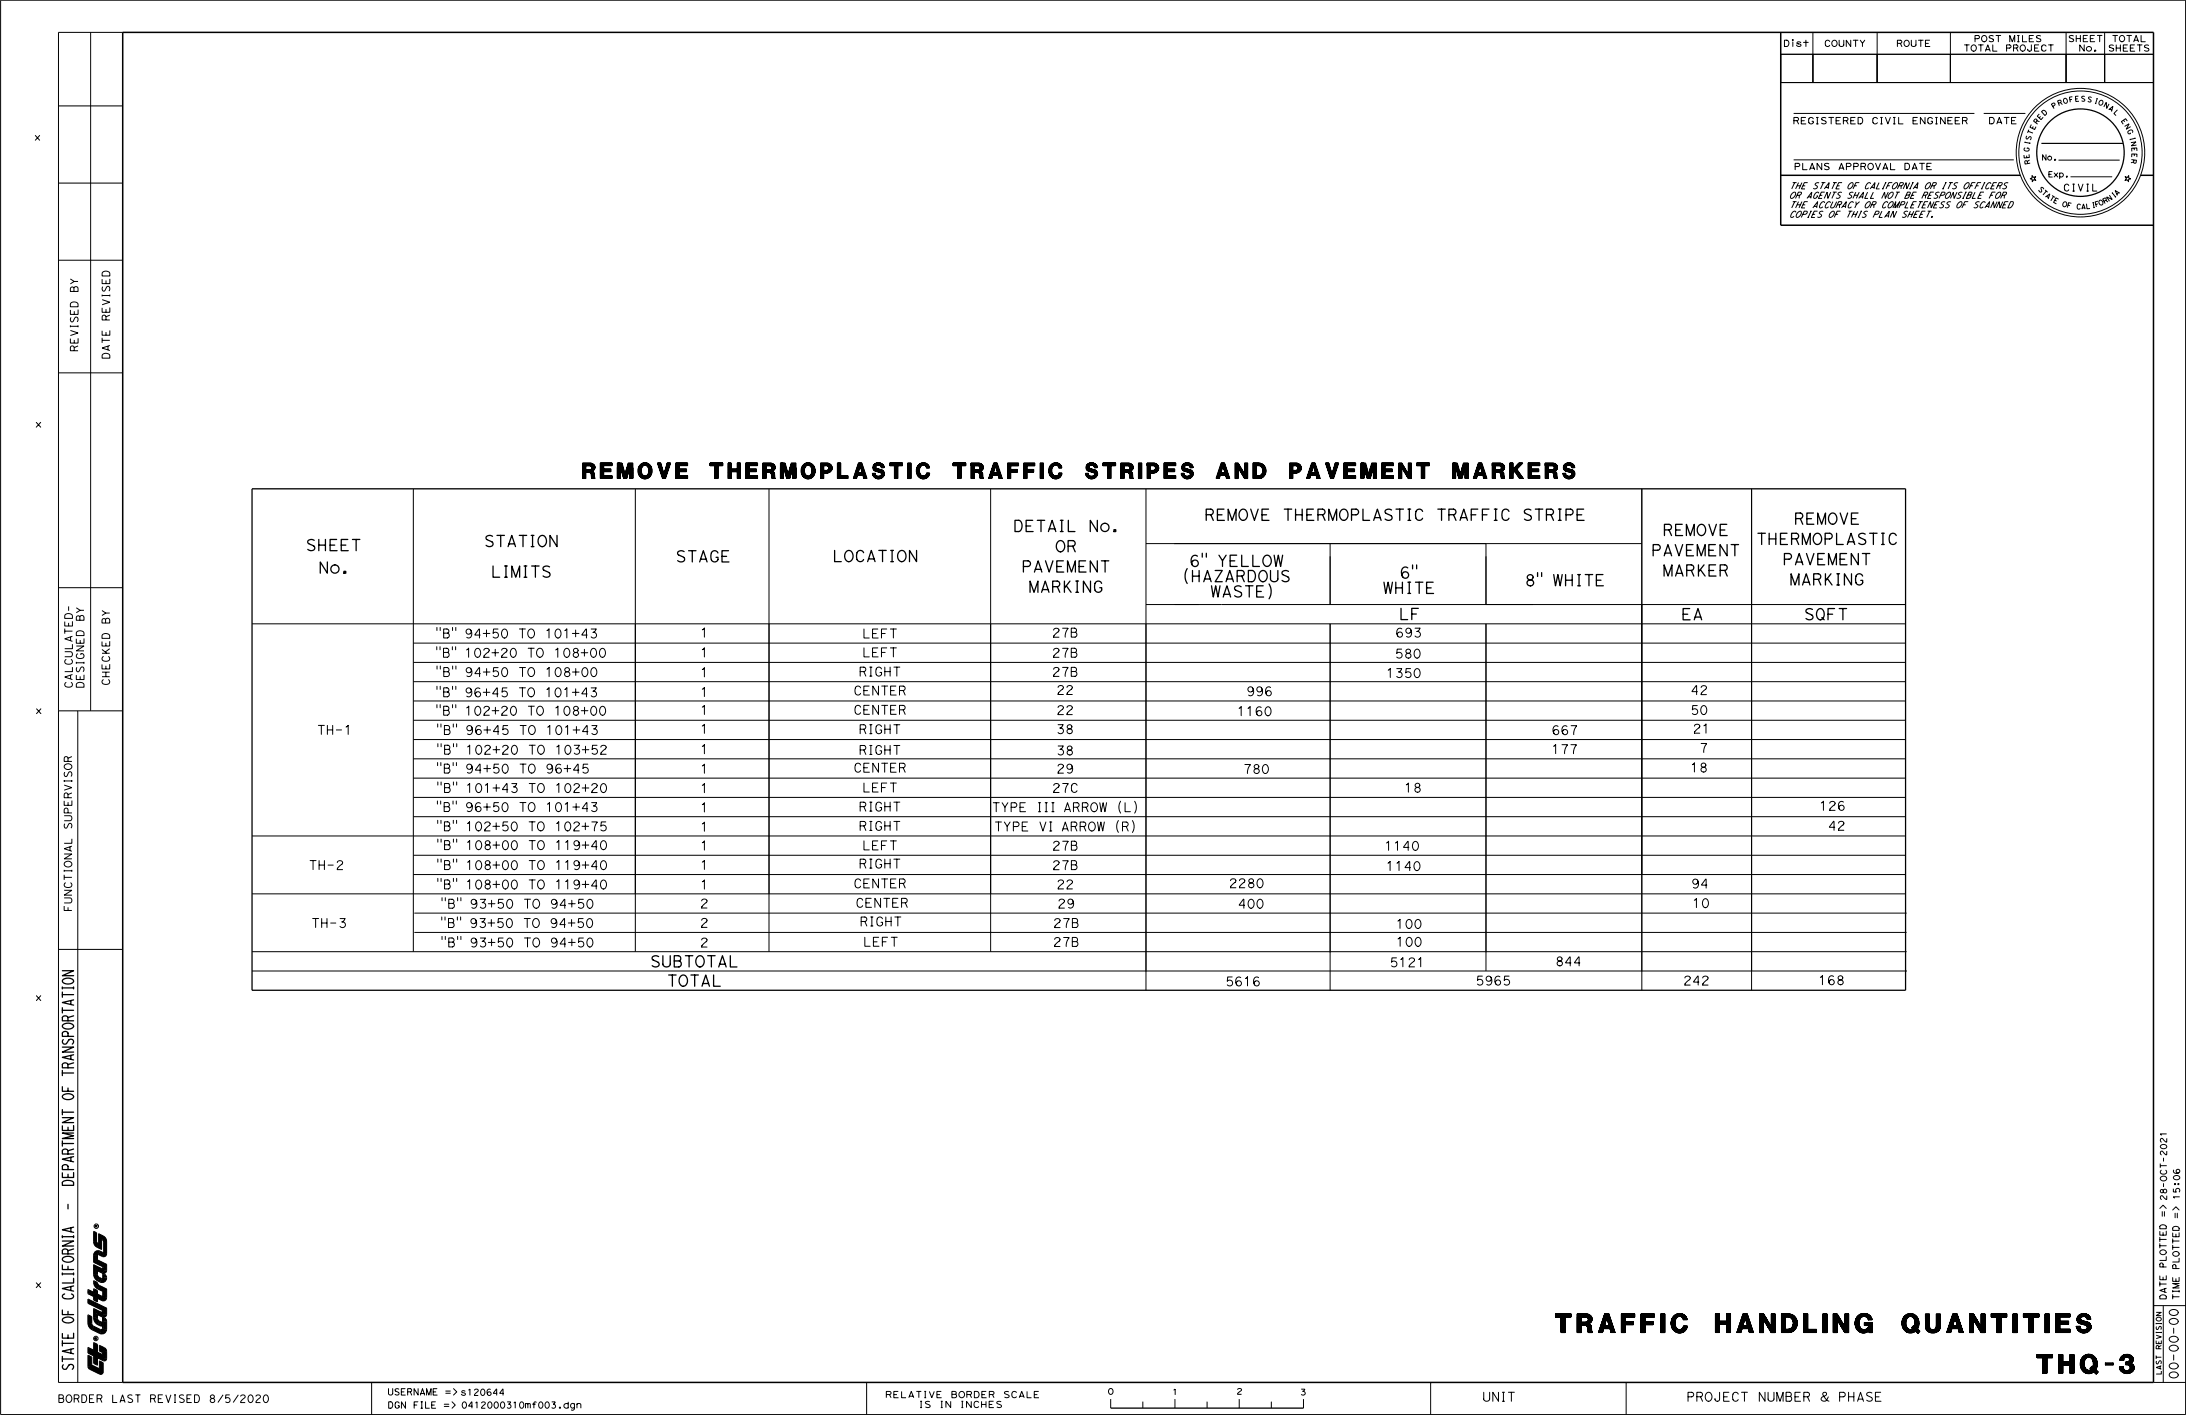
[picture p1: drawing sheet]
<svg xmlns="http://www.w3.org/2000/svg" width="432mm" height="279mm" viewBox="0 0 432 279" stroke-linecap="round" stroke-linejoin="round" font-family="sans-serif">
<g fill="none" stroke="#000" stroke-width=".2">
<path d="M.1 0h431.6v279.3h-431.6zM17.9 6.4v134M24.2 6.4h-12.7v266.6h12.7M351.7 10.7h6.4v5.6h-6.4zM351.7 16.3h73.7M351.7 10.7h73.7M358.1 6.4v9.9M358.1 10.7h12.7v5.6h-12.7zM370.8 10.7h14.5v5.6h-14.5zM370.8 6.4v9.9M385.3 6.4v9.9M385.3 10.7h22.8v5.6h-22.8z"/>
<path d="M407.7 19.5a.45 .45 0 0 1 .7 .3 .45 .45 0 0 1-.6 .5l-.2-.3zM408.1 6.4v9.9M408.1 10.7h7.6v5.6h-7.6zM409.3 19.6l-.4 .1M409.4 19.1l-.6 .1 .1 1M410.4 19.5h-.4M410.5 19h-.5v1h.7M411.8 19.1a.32 .32 0 0 0-.4-.1 .32 .32 0 0 0-.2 .4 .32 .32 0 0 0 .4 .1 .3 .3 0 0 1 .1 .5 .3 .3 0 0 1-.5-.1M413.1 19.3a.31 .31 0 0 0-.3-.2 .31 .31 0 0 0-.3 .4 .31 .31 0 0 0 .4 .2l.1 .1a.31 .31 0 0 1-.2 .4 .31 .31 0 0 1-.4-.2M414.1 19.4l.3 .1M414.2 19.5l-.3 .9M414.8 19.9a.46 .46 0 0 1 .7 .4 .46 .46 0 0 1-.6 .5l-.3-.3z"/>
<path d="M415.7 6.4v9.9M415.7 10.7h9.7v5.6h-9.7zM11.5 20.9h12.7M11.5 36.1h12.7M354.3 31.6h43.5M354.3 22.4h35.7M391.8 22.4h8.3M393 23.2h.5a.67 .67 0 0 1 .4 .6 .67 .67 0 0 1-.4 .7h-.5zM394.4 24.5l.5-1.3 .5 1.3M394.6 24.1h.7M395.9 23.2h1M396.4 23.2v1.3"/>
<path d="M397.3 23.8h.6M398.2 23.2h-.9v1.3h.9M401.4 34.7l.3 .3 .4-.1-.3 .4 .3 .3-.4-.1-.3 .4v-.5l-.4-.1 .4-.2zM402.3 23.9v-.3l-.2-.1-.4 .4 .8 .6M402.8 22.5l-.4 .4 .8 .7 .4-.4M402.9 24l-.6-.1-.2 .3M403.1 23l-.3 .3M403.3 22.1l.2-.3a.57 .57 0 0 1 .6 .2 .57 .57 0 0 1 .1 .6l-.3 .2zM403.3 28.3h16M403.7 37.4a.32 .32 0 0 0-.2-.4 .32 .32 0 0 0-.4 .2 .32 .32 0 0 0 .2 .4v.1a.31 .31 0 0 1-.4 .2 .31 .31 0 0 1-.2-.4M404 37.5l.5 .5M404 38.9l.9-.6-.3 1"/>
<path d="M404.2 37.7l-.7 .8M404.2 38.8l.5 .3M405.4 38.6l.5 .4M405.5 21l.4-.3-.1-.3-.6 .2 .5 .8M405.6 38.8l-.5 .8M405.9 39.5l.3 .2M406.6 20.4l.4-.2 .4 .4M406.6 31.6h12.1M406.6 39.3l-.5-.2-.5 .9 .6 .3M407 20.2l.1-.1-.1-.3-.6 .1 .4 1M409 34.9h8.2M413.5 40l.1 1"/>
<path d="M413.6 40h-.3M413.8 20.4l.3 .1M414.4 39.7l-.6 .2 .3 1M414.7 39.6a.45 .45 0 0 1 .7 .3 .45 .45 0 0 1-.5 .6l-.3-.4zM415.6 39.8l.3-.2 .5 .3M415.9 39.6l.1-.3-.1-.2-.6 .2 .5 .9M416.5 21.7l.9-.7-.3 1M416.6 20.5l-.5 .9-.1-1.2-.4 .9M416.7 38.5l.5 .9-1.1-.5 .6 .8M416.7 21.5l.5 .3M417.2 38.1l.7 .8M417.3 38l-.1 .2"/>
<path d="M418 38.8l-.2 .2M418.3 21.7l-.7 .7 .4 .4M418.5 38l-.4 .4M418.7 38.1l-.9-.5 .4 1M419.4 23.7l.3 .4M419.8 34.9l.4 .1 .3-.3v.4l.4 .2-.4 .1-.1 .5-.2-.4-.5 .1 .3-.3zM420.2 23.9l-.3-.5-.9 .6 .4 .5M11.5 51.4h12.7M14 59.8l.5-.2 .7 .1 .2 .3v.6h-1.5zM20.3 53.8l.5-.3 .6 .2 .3 .2v.6h-1.5zM413.8 41h-.3M414.4 40.3l-.4 .1"/>
<path d="M11.5 73.6h12.7M13.9 64.4h1.5M13.9 64.2v.4M14 62.7a.5 .5 0 0 0-.1 .5 .5 .5 0 0 0 .5 .3l.1-.2a.52 .52 0 0 1 .7-.6 .63 .63 0 0 1 0 .9M15.4 64.2v.4M20.3 70l.5-.2 .6 .1 .3 .3v.5h-1.5zM81.6 96.5v91.4M125.5 96.5v91.4M151.9 96.5v91.4M195.7 96.5v91.4M226.4 96.5v99M324.3 96.5v99"/>
<path d="M346 96.5v99M11.5 116h12.7M226.4 119.4h150M226.4 107.3h97.9M262.7 107.3v12.1M293.5 107.3v12.1M14.3 131.7v.9h-1.5M15.4 129.1a.51 .51 0 0 0-.3 .6 .51 .51 0 0 0 .7 .3 .55 .55 0 0 0 .7-.2 .55 .55 0 0 0-.2-.7h-.3v.2M20.1 133.6h1.6M20.1 132.7h1.6M20.3 125.3l.5-.2 .6 .1 .3 .3v.5h-1.6zM20.9 132.7v.9"/>
<path d="M49.8 123.2h326.6M81.6 127h294.8M81.6 130.8h294.8M81.6 134.6h294.8M81.6 138.4h294.8M262.7 123.2v72.3M293.5 123.2v68.5M11.5 140.4h12.7M12.7 154v.4M12.7 154.2h1.5M12.8 152.5a.5 .5 0 0 0-.1 .5 .5 .5 0 0 0 .4 .3l.2-.3a.52 .52 0 0 1 .7-.6 .63 .63 0 0 1 0 .9M12.8 151a.72 .72 0 0 1 .9-.2 .72 .72 0 0 1 .4 .9 .71 .71 0 0 1-.9 .2 .71 .71 0 0 1-.4-.9z"/>
<path d="M14.2 154v.4M15.4 140.4v132.6M81.6 142.2h294.8M81.6 146h294.8M81.6 149.8h294.8M81.6 153.6h294.8M81.6 157.5h294.8M12.7 172.7v1M12.7 173.2h1.5M13 174.3a.51 .51 0 0 0-.3 .6 .51 .51 0 0 0 .7 .3 .55 .55 0 0 0 .7-.2 .55 .55 0 0 0-.2-.7M13.4 160.5v-.6a.39 .39 0 0 0-.3-.3 .39 .39 0 0 0-.4 .3v.6h1.5M14.2 165.6v.9h-1.5"/>
<path d="M49.8 165.1h326.6M49.8 176.5h326.6M81.6 168.9h294.8M81.6 161.3h294.8M81.6 172.7h294.8M11.5 187.5h12.7M49.8 191.7h326.9M49.8 187.9h326.8M81.8 180.3h294.8M81.8 184.1h294.8M248.6 193a.7 .7 0 0 0-.9 .1 .7 .7 0 0 0-.1 .9l.2 .5M427.4 228.6v.7"/>
<path d="M428 223.9h-1.3l.3 .3M428 236.1v.7l-.4-.1a.74 .74 0 0 0-.7-.6l-.2 .4 .3 .3M428 224.8v.7l-.4-.1a.74 .74 0 0 0-.7-.6l-.2 .4 .3 .3M430.6 236.3h-1.3l.2 .3M427.9 248.1v.8h-1.3M430.4 248.4v.8h-1.2M430.4 253.4h-1.2l1.2 .5-1.2 .4h1.2M73.4 273v6.3M171.2 273v6.3M225.7 276.8v1.2M238.4 276.8v1.2M251.1 276.8v1.2"/>
<path d="M282.6 273v6.3M321.2 273v6.3"/>
<circle cx="411" cy="30.1" r="12.7"/>
<circle cx="411" cy="30.1" r="12.2"/>
<circle cx="248.2" cy="194.2" r=".51"/>
<circle cx="427" cy="235.2" r=".31"/>
<circle cx="427.6" cy="235.2" r=".36"/>
</g>
<g fill="none" stroke="#000" stroke-width=".25">
<path d="M49.8 96.5h326.6v99h-326.6zM12.3 191.7h2.2l-2.2 1h2.2M12.4 193.5l.3-.2a1.4 1.4 0 0 1 1.8 .4 1.37 1.37 0 0 1-2.2 .1zM14 197.6v.7M14.5 197.4l-2.2 .6 2.2 .5M12.3 206.8h2.2l-2.2 .9h2.2M12.4 216.3l.3-.2a1.4 1.4 0 0 1 1.8 .4 1.37 1.37 0 0 1-2.2 .1zM12.4 202.4l.3-.2a1.4 1.4 0 0 1 1.8 .4 1.37 1.37 0 0 1-2.2 .1zM14 208.4v.8M14.5 208.3l-2.2 .5 2.2 .5M12.3 220.7h2.2l-2.2 1h2.2M14 228.5v.8"/>
<path d="M14.5 228.4l-2.2 .5 2.2 .5M14.5 223.7h-2.2l2.2 .6-2.2 .5h2.2M12.3 245.1h2.2l-2.2 .9h2.2M219.4 278h38.1"/>
<circle cx="411" cy="30.1" r="8.6"/>
</g>
<path d="M24.2 6.4h401.2v266.6h-401.2zM351.7 6.4v38.1h73.7M351.7 34.6h47.4M422.8 34.6h2.6" fill="none" stroke="#000" stroke-width=".3"/>
<text font-size="25.4" x="17.1" y="263.7">I</text>
<text font-size="22.9" x="425.4" y="272.8">r</text>
<text font-size="8.5" x="17" y="271.7">It</text>
<text font-size="7.9" x="425.4" y="263.2">i?</text>
<text font-size="6.7" x="392.8" y="31">°'&quot;1,~\1</text>
<text font-size="6.5" x="407.5" y="44.2">-</text>
<g font-size="5.2">
<text x="307.1" y="263.4">TRAFFIC</text>
<text x="338.6" y="263.4">HANDLING</text>
<text x="375.5" y="263.4">QUANTITIES</text>
<text x="402.3" y="271.3">THQ-3</text>
</g>
<g font-size="4.2">
<text x="114.9" y="94.6">REMOVE</text>
<text x="140.2" y="94.6">THERMOPLASTIC</text>
<text x="188.2" y="94.6">TRAFFIC</text>
<text x="214.3" y="94.6">STRIPES</text>
<text x="240.2" y="94.6">AND</text>
<text x="254.6" y="94.6">PAVEMENT</text>
<text x="286.8" y="94.6">MARKERS</text>
<text x="200.4" y="105.2">DETAIL No.</text>
<text x="238.1" y="103">REMOVE THERMOPLASTIC TRAFFIC STRIPE</text>
<text x="328.6" y="106">REMOVE</text>
<text x="347.1" y="107.8">THERMOPLASTIC</text>
<text x="354.6" y="103.8">REMOVE</text>
<text x="60.6" y="109">SHEET</text>
<text x="63.1" y="113.4">No.</text>
<text x="95.9" y="108.2">STATION</text>
<text x="133.7" y="111.2">STAGE</text>
<text x="164.7" y="111.2">LOCATION</text>
<text x="202" y="113.2">PAVEMENT</text>
<text x="208.5" y="109.2">OR</text>
<text x="235.1" y="112.1">6</text>
<text x="240.7" y="112.1">YELLOW</text>
<text x="326.4" y="110">PAVEMENT</text>
<text x="352.3" y="111.8">PAVEMENT</text>
<text x="97.2" y="114.2">LIMITS</text>
<text x="203.3" y="117.2">MARKING</text>
<text x="233.9" y="115">(HAZARDOUS</text>
<text x="239.1" y="118.1">WASTE)</text>
<text x="273.3" y="117.4">WHITE</text>
<text x="276.7" y="114.2">6&quot;</text>
<text x="301.4" y="115.9">8</text>
<text x="306.8" y="115.9">WHITE</text>
<text x="328.5" y="114">MARKER</text>
<text x="353.7" y="115.8">MARKING</text>
<text x="276.6" y="122.6">LF</text>
<text x="332.3" y="122.7">EA</text>
<text x="356.5" y="122.7">SOFT</text>
<text x="128.6" y="191.2">SUBTOTAL</text>
<text x="132" y="195.1">TOTAL</text>
</g>
<text font-size="4" x="18.5" y="265.8">•</text>
<text font-size="3.5" x="12.1" y="196.6">;::</text>
<text font-size="3.2" x="426.5" y="240.5">&quot;&quot;</text>
<text font-size="3.1" x="20.1" y="59.8">;:</text>
<g font-size="3">
<text x="12.6" y="172.3">2</text>
<text x="426.7" y="228.3">2</text>
<text x="425.8" y="265.4">~o</text>
<text x="425.9" y="271.9">~o</text>
</g>
<g font-size="2.9">
<text x="86.3" y="170.9">11911</text>
<text x="86.3" y="174.7">11911</text>
<text x="359.6" y="277">&amp; PHASE</text>
</g>
<g font-size="2.7">
<text x="86.2" y="126.1">&quot;B&quot; 94+50</text>
<text x="86.2" y="129.9">&quot;B&quot; 102+20</text>
<text x="102.5" y="126.1">TO</text>
<text x="104.3" y="129.9">TO</text>
<text x="107.8" y="126.1">101 +43</text>
<text x="109.6" y="129.9">108+00</text>
<text x="138.6" y="126.1">1</text>
<text x="138.6" y="129.9">1</text>
<text x="170.5" y="126.2">LEFT</text>
<text x="170.5" y="129.9">LEFT</text>
<text x="208" y="126.1">27B</text>
<text x="208" y="130">27B</text>
<text x="275.8" y="130.2">580</text>
<text x="275.8" y="126.1">693</text>
<text x="86.2" y="137.7">&quot;B&quot; 96+45</text>
<text x="86.2" y="133.8">&quot;B&quot; 94+50</text>
<text x="102.5" y="133.8">TO</text>
<text x="102.5" y="137.7">TO</text>
<text x="107.8" y="137.7">101 +43</text>
<text x="107.9" y="133.8">108+00</text>
<text x="138.6" y="133.8">1</text>
<text x="138.6" y="137.7">1</text>
<text x="168.8" y="137.5">CENTER</text>
<text x="169.8" y="133.7">RIGHT</text>
<text x="208" y="133.8">27B</text>
<text x="208.9" y="137.4">22</text>
<text x="246.3" y="137.6">996</text>
<text x="274.1" y="134">1350</text>
<text x="334.2" y="137.4">42</text>
<text x="86.2" y="141.4">&quot;B&quot; 102+20</text>
<text x="104.3" y="141.4">TO</text>
<text x="109.6" y="141.4">108+00</text>
<text x="138.6" y="141.3">1</text>
<text x="168.8" y="141.3">CENTER</text>
<text x="208.9" y="141.3">22</text>
<text x="244.6" y="141.5">1160</text>
<text x="334.2" y="141.3">50</text>
<text x="62.8" y="145.2">TH-1</text>
<text x="86.3" y="145.2">&quot;B&quot; 96+45</text>
<text x="86.4" y="149.1">&quot;B&quot; 102+20</text>
<text x="102.7" y="145.2">TO</text>
<text x="104.4" y="149.1">TO</text>
<text x="108" y="145.2">101+43</text>
<text x="109.9" y="149.1">103+52</text>
<text x="138.6" y="145">1</text>
<text x="138.6" y="149">1</text>
<text x="169.8" y="145.1">RIGHT</text>
<text x="169.8" y="149.2">RIGHT</text>
<text x="208.9" y="145.1">38</text>
<text x="208.9" y="149.3">38</text>
<text x="306.6" y="145.3">667</text>
<text x="306.7" y="149">177</text>
<text x="334.6" y="145">21</text>
<text x="335.9" y="148.8">7</text>
<text x="86.3" y="152.8">&quot;B&quot; 94+50</text>
<text x="102.7" y="152.8">TO</text>
<text x="107.9" y="152.8">96+45</text>
<text x="138.6" y="152.9">1</text>
<text x="168.8" y="152.7">CENTER</text>
<text x="208.9" y="152.9">29</text>
<text x="245.7" y="153">780</text>
<text x="334.2" y="152.6">18</text>
<text x="86.3" y="156.6">&quot;B&quot; 101 +43</text>
<text x="86.3" y="160.4">&quot;B&quot; 96+50</text>
<text x="102.6" y="160.4">TO</text>
<text x="104.4" y="156.6">TO</text>
<text x="107.9" y="160.4">101 +43</text>
<text x="109.8" y="156.6">102+20</text>
<text x="138.6" y="156.7">1</text>
<text x="138.6" y="160.6">1</text>
<text x="169.8" y="160.4">RIGHT</text>
<text x="170.5" y="156.6">LEFT</text>
<text x="196.1" y="160.5">TYPE</text>
<text x="204.9" y="160.4">III ARROW</text>
<text x="208.1" y="156.7">27C</text>
<text x="277.6" y="156.6">18</text>
<text x="359.6" y="160.2">126</text>
<text x="92.2" y="164.2">102+50</text>
<text x="92.2" y="167.9">108+00</text>
<text x="104.4" y="164.2">TO</text>
<text x="104.4" y="167.9">TO</text>
<text x="109.8" y="164.2">102+75</text>
<text x="109.8" y="167.9">119+40</text>
<text x="138.6" y="164.3">1</text>
<text x="169.8" y="164.2">RIGHT</text>
<text x="196.6" y="164.3">TYPE</text>
<text x="205.3" y="164.3">VI</text>
<text x="209.8" y="164.3">ARROW</text>
<text x="220.4" y="164.2">(R)</text>
<text x="361.2" y="164.2">42</text>
<text x="61.2" y="171.8">TH-2</text>
<text x="92.2" y="171.9">108+00</text>
<text x="104.4" y="171.9">TO</text>
<text x="109.8" y="171.9">119+40</text>
<text x="138.6" y="168">1</text>
<text x="138.6" y="171.9">1</text>
<text x="169.8" y="171.6">RIGHT</text>
<text x="170.5" y="168">LEFT</text>
<text x="208.1" y="171.9">27B</text>
<text x="208.1" y="168.1">27B</text>
<text x="273.7" y="168.1">1140</text>
<text x="274" y="172.1">1140</text>
<text x="87.2" y="179.5">&quot;B&quot; 93+50</text>
<text x="92.2" y="175.7">108+00</text>
<text x="103.5" y="179.6">TO</text>
<text x="104.4" y="175.7">TO</text>
<text x="108.8" y="179.6">94+50</text>
<text x="109.8" y="175.7">119+40</text>
<text x="138.5" y="179.5">2</text>
<text x="138.6" y="175.7">1</text>
<text x="168.8" y="175.6">CENTER</text>
<text x="169.2" y="179.4">CENTER</text>
<text x="208.9" y="175.7">22</text>
<text x="209.1" y="179.6">29</text>
<text x="243" y="175.5">2280</text>
<text x="244.6" y="179.6">400</text>
<text x="334.2" y="175.6">94</text>
<text x="334.5" y="179.4">10</text>
<text x="61.7" y="183.3">TH-3</text>
<text x="87.1" y="183.4">&quot;B&quot; 93+50</text>
<text x="103.4" y="183.4">TO</text>
<text x="108.8" y="183.4">94+50</text>
<text x="138.5" y="183.4">2</text>
<text x="169.9" y="183.1">RIGHT</text>
<text x="208.3" y="183.4">27B</text>
<text x="276" y="183.6">100</text>
<text x="87.2" y="187.2">&quot;B&quot; 93+50</text>
<text x="103.5" y="187.3">TO</text>
<text x="108.8" y="187.3">94+50</text>
<text x="138.5" y="187.3">2</text>
<text x="170.7" y="187.1">LEFT</text>
<text x="208.3" y="187.1">27B</text>
<text x="274.8" y="191.1">5121</text>
<text x="276" y="187.1">100</text>
<text x="307.4" y="191">844</text>
<text x="242.3" y="194.5">5.;1</text>
<text x="291.7" y="194.8">5965</text>
<text x="332.7" y="194.8">242</text>
<text x="359.4" y="194.6">168</text>
<text x="12.1" y="205">a..</text>
<text x="12.1" y="231.3">a..</text>
<text x="11.6" y="277.2">BORDER</text>
<text x="22.2" y="277.1">LAST</text>
<text x="29.7" y="277.1">REVISED</text>
<text x="41.5" y="277.1">8/5/2020</text>
<text x="292.9" y="277">UNIT</text>
<text x="333.3" y="277">PROJECT</text>
<text x="347.4" y="277">NUMBER</text>
</g>
<g font-size="2.6">
<text x="220.8" y="160.4">(L)</text>
<text x="87.7" y="163.5">8</text>
<text x="87.7" y="167.3">8</text>
<text x="12.2" y="223.5">w</text>
<text x="12.2" y="232.8">w</text>
<text x="12.2" y="264.5">w</text>
</g>
<g font-size="2.5">
<text x="12.2" y="201.8">c:::</text>
<text x="12.2" y="211.1">c:::</text>
<text x="12.2" y="228.2">c:::</text>
<text x="12.2" y="247.9">c:::</text>
</g>
<g font-size="2.4">
<text x="429.4" y="234.6">..</text>
<text x="425.7" y="270.6">'Jo</text>
</g>
<g font-size="2.3">
<text x="426.5" y="244.3">Ww</text>
<text x="426.5" y="248.1">Oo</text>
<text x="426.5" y="253.1">Ww</text>
<text x="175.1" y="276.2">R[LATIV[</text>
<text x="181.7" y="278.2">IS</text>
<text x="185.8" y="278.2">IN</text>
<text x="188" y="276.2">BORD[R</text>
<text x="189.9" y="278.2">INCH~S</text>
<text x="198.4" y="276.2">SCAL[</text>
</g>
<g font-size="2.2">
<text x="13.8" y="66.5">&gt;</text>
<text x="12.7" y="156.4">&gt;</text>
<text x="426.5" y="255.7">«-</text>
</g>
<g font-size="2.1">
<text x="20.1" y="56.1">w</text>
<text x="13.9" y="62.2">w</text>
<text x="20.1" y="61.8">w</text>
<text x="13.9" y="67.9">w</text>
<text x="20.1" y="69.3">&lt;t</text>
<text x="20.1" y="66.3">w</text>
<text x="12.7" y="123.8">w</text>
<text x="12.7" y="127">&lt;tw</text>
<text x="20.1" y="127.7">w</text>
<text x="12.7" y="134.4">&lt;tw</text>
<text x="20.1" y="132.2">w</text>
<text x="12.7" y="168.2">&lt;t</text>
<text x="426.7" y="232">uw</text>
<text x="426.5" y="246.9">&gt;-r-</text>
</g>
<g font-size="2">
<text x="352.3" y="9.5">Dist I</text>
<text x="360.4" y="9.4">COUNTY</text>
<text x="374.7" y="9.3">ROUTE</text>
<text x="387.9" y="10.2">TOTAL</text>
<text x="390" y="8.5">POST</text>
<text x="396.2" y="10.2">PROJECT</text>
<text x="396.8" y="8.5">MILES</text>
<text x="408" y="8.5">ISHEETI</text>
<text x="410.7" y="10.2">No.</text>
<text x="416.5" y="10.2">SHEETS</text>
<text x="417.3" y="8.5">TOTAL</text>
<text x="354.3" y="24.6">REGISTERED</text>
<text x="369.8" y="24.6">CIVIL</text>
<text x="377.7" y="24.6">ENGINEER</text>
<text x="354.4" y="33.6">PLANS</text>
<text x="363.1" y="33.6">APPROVAL</text>
<text x="376.2" y="33.6">DATE</text>
<text x="407.6" y="37.4">CIVIL</text>
<text x="13.9" y="56.4">&gt;-</text>
<text x="13.5" y="121.6">' &gt;-</text>
<text x="20.1" y="121.8">&gt;-</text>
<text x="426.7" y="233.2">oo</text>
<text x="76.6" y="275.7">USERNAME =&gt;s120644</text>
<text x="231.7" y="275.7">1</text>
<text x="76.6" y="278.3">DGN</text>
<text x="81.7" y="278.3">FILE=&gt; 0412000310mf003 . dgn</text>
</g>
<g font-size="1.9">
<text x="404.7" y="35.1">Exp. _ _</text>
<text x="353.6" y="39.3">OR ACENTS SHALL</text>
<text x="353.8" y="37.4">THE STATE OF CALIFORNIA OR ITS OFFICERS</text>
<text x="353.8" y="41.1">THE ACCURACY OR COMPLETENESS OF SCANNED</text>
<text x="371.7" y="39.3">NOT BE RESPONSIBLE FOR</text>
<text x="353.7" y="43">COPIES OF THIS PLAN SHEET.</text>
<text x="13.8" y="57.6">m</text>
<text x="12.7" y="122.4">Om</text>
<text x="20.1" y="123.2">m</text>
<text x="12.8" y="128.2">_jz</text>
<text x="20.1" y="130.7">u</text>
<text x="20.1" y="135.3">u</text>
<text x="12.7" y="169.7">z</text>
<text x="12.7" y="176.9">z</text>
</g>
<g font-size="1.8">
<text x="20.1" y="67.8">f-</text>
<text x="12.7" y="125.4">f-o</text>
<text x="12.7" y="131.4">u-</text>
<text x="12.7" y="135.9">uo</text>
<text x="12.1" y="200.3">I-</text>
<text x="12.1" y="212.7">I-</text>
<text x="12.1" y="220.5">I-</text>
<text x="12.1" y="226.6">I-</text>
<text x="12.2" y="234.3">Cl</text>
<text x="426.5" y="245.5">f- f-</text>
<text x="12.1" y="266.1">I-</text>
<text x="12.1" y="269.2">I-</text>
</g>
<g font-size="1.7">
<text x="7.1" y="84.6">X</text>
<text x="218.9" y="275.6">0</text>
<text x="244.4" y="275.6">2</text>
<text x="257" y="275.7">3</text>
<text x="219.3" y="277.8">I</text>
<text x="232" y="277.8">I</text>
<text x="244.7" y="277.8">I</text>
<text x="257.4" y="277.8">I</text>
</g>
<g font-size="1.6">
<text x="20.1" y="63.3">Ct'.</text>
<text x="13.9" y="69.4">Ct'.</text>
<text x="12.8" y="130">::J 0</text>
<text x="12.7" y="162.2">::J</text>
<text x="12.7" y="178.4">::J</text>
<text x="7.1" y="197.8">X</text>
<text x="12.2" y="215.8">LL.</text>
<text x="13.3" y="239">I</text>
<text x="427.3" y="234.6">'</text>
<text x="427" y="240.5">II</text>
<text x="429.5" y="240.5">11</text>
<text x="12.2" y="250.9">LL.</text>
<text x="7.1" y="254.6">X</text>
<text x="12.2" y="259.9">LL.</text>
<text x="429.2" y="268.6">I</text>
</g>
<g font-size="1.5">
<text x="6.9" y="27.8">X</text>
<text x="407.4" y="41.1">OF CAL</text>
<text x="15.1" y="132.7">l/l</text>
<text x="7.2" y="141.1">X</text>
<text x="12.7" y="150.5">'Jc:</text>
<text x="12.7" y="157.7">'Jc:</text>
<text x="12.7" y="158.9">_u</text>
</g>
<g font-size="1.4">
<text x="20.1" y="57.6">Ul</text>
<text x="12.2" y="206.2">V)</text>
<text x="426.5" y="243">Cle,</text>
<text x="426.5" y="250.3">a_</text>
<text x="429.1" y="250.3">a_</text>
<text x="426.5" y="254.3">f-</text>
<text x="429.1" y="256.8">f-</text>
</g>
<g font-size="1.3">
<text x="20.1" y="129.1">cL</text>
<text x="12.6" y="179.9">LL</text>
<text x="426.7" y="230.8">f-</text>
</g>
<g font-size="1.2">
<text x="86.3" y="162.8">11</text>
<text x="86.3" y="166.5">11</text>
<text x="89.4" y="162.8">11</text>
<text x="89.4" y="166.5">11</text>
</g>
<text font-size="1.1" x="12.6" y="163.5">V)</text>
<text font-size="1" x="18.6" y="242.5">@</text>
</svg>
